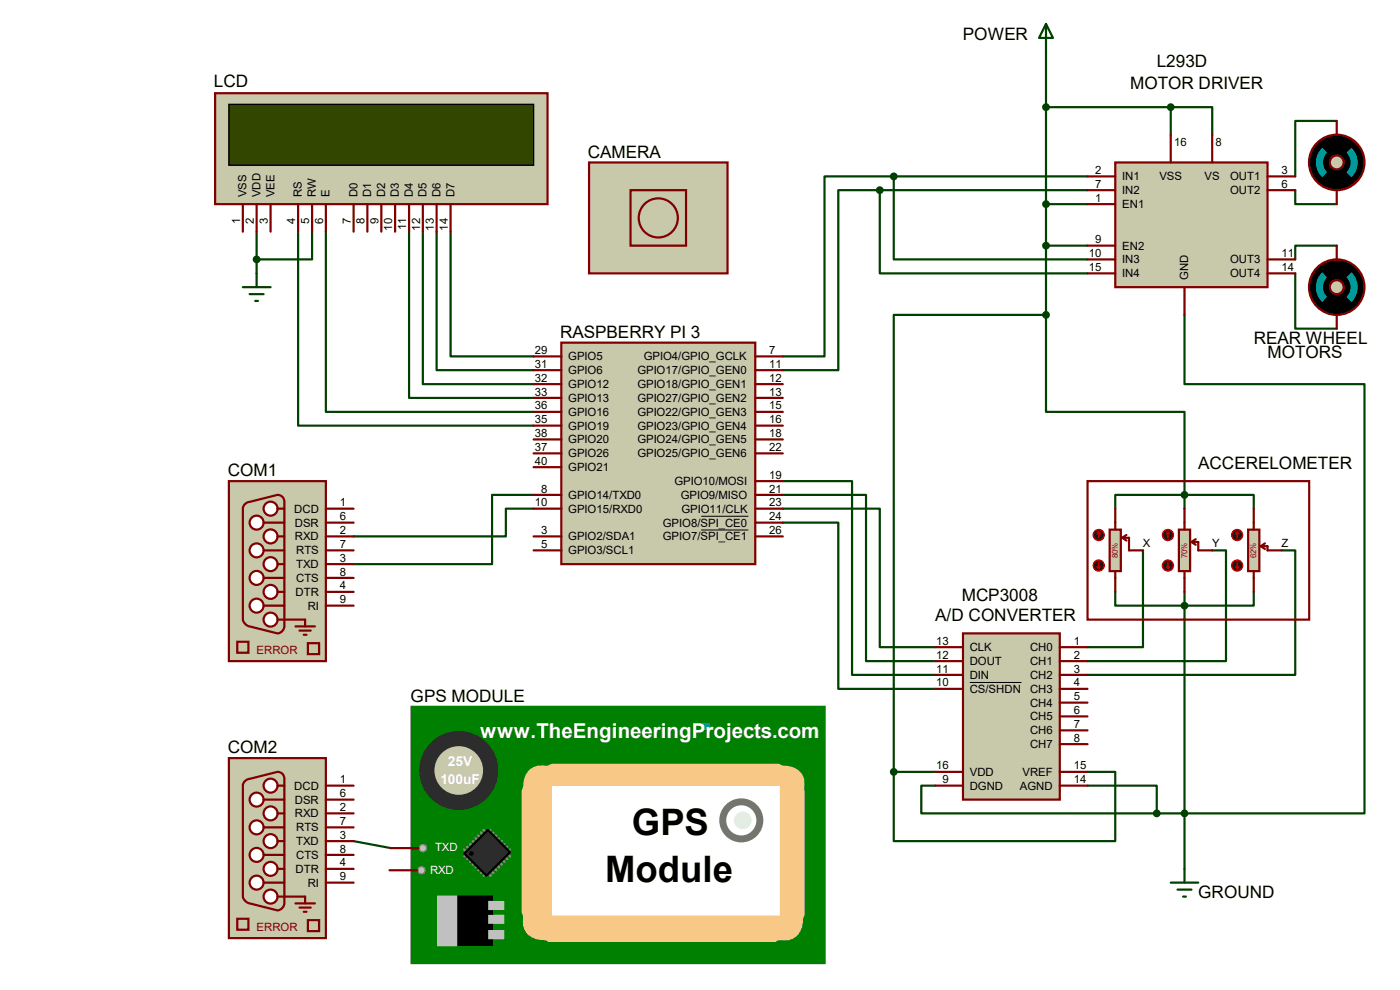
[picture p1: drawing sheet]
<svg xmlns="http://www.w3.org/2000/svg" width="297mm" height="210mm" viewBox="0 0 297 210" stroke-linecap="round" stroke-linejoin="round" font-family="sans-serif">
<g fill="none" stroke="#004000" stroke-width=".47">
<path d="M221.9 11v55.8M189.6 37.4h-14.7v38.2h-8.8M189.6 37.4v17.6h41.1M189.6 37.4h41.1M221.9 22.7h26.5M248.4 22.7h8.8v5.9M248.4 22.7v5.9M283.6 25.7h-8.8v11.7M54.4 49.1v8.9M63.2 49.1v41.2h50M66.2 49.1v5.9h-11.8M69.1 49.1v38.3h44.1"/>
<path d="M86.8 49.1v35.3h26.4M89.7 49.1v32.4h23.5M92.6 49.1v29.4h20.6M95.6 49.1v26.5h17.6M186.6 40.3h-8.8v38.2h-11.7M186.6 40.3v17.7h44.1M186.6 40.3h44.1M221.9 43.3h8.8M221.9 52.1h8.8M274.8 40.3v3h8.8M274.8 58v11.7h8.8M283.6 52.1h-8.8v2.9"/>
<path d="M221.9 66.8h-32.3v96.9M221.9 66.8v20.6h29.4v17.6M251.3 66.8v14.7h38.2v91.1h-44.1M113.2 105h-8.8v14.7h-29.4M113.2 107.9h-5.9v5.9h-32.3M166.1 107.9h20.5v29.4h11.8M166.1 102.1h14.7v41.1h17.6M166.1 110.9h11.7v35.2h20.6M166.1 105h17.6v35.3h14.7M242.5 116.8v20.5h-11.8M251.3 105h-14.7v2.9M251.3 105h14.7v2.9"/>
<path d="M251.3 105v2.9M257.2 116.8h2.9v23.5h-29.4M271.9 116.8h2.9v26.4h-44.1M236.6 125.6v2.9h29.4v-2.9M251.3 125.6v58.7M75 178.4l7.9 1.5M189.6 163.7v14.7h47v-14.7h-5.9M189.6 163.7h8.8M198.4 166.7h-2.9v5.9h49.9M230.7 166.7h14.7v5.9"/>
</g>
<path d="M119.1 72.7h41.1v47h-41.1z" fill="#c8c8aa" stroke="#800000" stroke-width=".47"/>
<g fill="none" stroke="#800000" stroke-width=".47">
<path d="M113.2 75.6h5.9M113.2 78.5h5.9M160.2 75.6h5.9M160.2 78.5h5.9M113.2 84.4h5.9M113.2 87.4h5.9M113.2 90.3h5.9M113.2 96.2h5.9M113.2 81.5h5.9M113.2 93.2h5.9M113.2 99.1h5.9M160.2 84.4h5.9"/>
<path d="M160.2 87.4h5.9M160.2 90.3h5.9M160.2 96.2h5.9M160.2 81.5h5.9M160.2 93.2h5.9M113.2 113.8h5.9M113.2 116.8h5.9M113.2 105h5.9M113.2 107.9h5.9M160.2 113.8h5.9M160.2 102.1h5.9M160.2 105h5.9"/>
<path d="M160.2 107.9h5.9M160.2 110.9h5.9"/>
</g>
<path d="M148.8 109.5h9.9M148.8 112.4h9.9" fill="none" stroke="#000" stroke-width=".21"/>
<path d="M235.4 112.4h2.4v8.8h-2.4z" fill="#c8c8aa" stroke="#800000" stroke-width=".47"/>
<path d="M236.6 107.9v4.5M238.1 114.1l.9 .6M238.1 114.1h1.4v2.7h3M239 113.5l-.9 .6M236.6 121.2v4.4" fill="none" stroke="#800000" stroke-width=".47"/>
<circle cx="233.1" cy="113.5" r="1.19" fill="#400000" stroke="#f00" stroke-width=".25"/>
<path d="M233.1 112.9l-.3 .3M233.1 112.9l.3 .3M233.1 112.9v1.2" fill="none" stroke="#f00" stroke-width=".25"/>
<circle cx="233.1" cy="120" r="1.19" fill="#400000" stroke="#f00" stroke-width=".25"/>
<path d="M233.1 119.4v1.2M232.8 120.3l.3 .3M233.4 120.3l-.3 .3" fill="none" stroke="#f00" stroke-width=".25"/>
<path d="M250.1 112.4h2.4v8.8h-2.4z" fill="#c8c8aa" stroke="#800000" stroke-width=".47"/>
<path d="M251.3 107.9v4.5M252.8 115l.9 .6M252.8 115h1.4v1.8h3M253.7 114.4l-.9 .6M251.3 121.2v4.4" fill="none" stroke="#800000" stroke-width=".47"/>
<circle cx="247.8" cy="113.5" r="1.19" fill="#400000" stroke="#f00" stroke-width=".25"/>
<path d="M247.8 112.9l-.3 .3M247.8 112.9l.3 .3M247.8 112.9v1.2" fill="none" stroke="#f00" stroke-width=".25"/>
<circle cx="247.8" cy="120" r="1.19" fill="#400000" stroke="#f00" stroke-width=".25"/>
<path d="M247.8 119.4v1.2M247.5 120.3l.3 .3M248.1 120.3l-.3 .3" fill="none" stroke="#f00" stroke-width=".25"/>
<path d="M264.8 112.4h2.4v8.8h-2.4z" fill="#c8c8aa" stroke="#800000" stroke-width=".47"/>
<path d="M266 107.9v4.5M267.5 115.9l.9 .6M267.5 115.9h1.4v.9h3M268.4 115.3l-.9 .6M266 121.2v4.4" fill="none" stroke="#800000" stroke-width=".47"/>
<circle cx="262.5" cy="113.5" r="1.19" fill="#400000" stroke="#f00" stroke-width=".25"/>
<path d="M262.5 112.9l-.3 .3M262.5 112.9l.3 .3M262.5 112.9v1.2" fill="none" stroke="#f00" stroke-width=".25"/>
<circle cx="262.5" cy="120" r="1.19" fill="#400000" stroke="#f00" stroke-width=".25"/>
<path d="M262.5 119.4v1.2M262.2 120.3l.3 .3M262.8 120.3l-.3 .3" fill="none" stroke="#f00" stroke-width=".25"/>
<path d="M204.3 134.4h20.5v35.2h-20.5z" fill="#c8c8aa" stroke="#800000" stroke-width=".47"/>
<g fill="none" stroke="#800000" stroke-width=".47">
<path d="M198.4 137.3h5.9M224.8 137.3h5.9M198.4 140.3h5.9M198.4 143.2h5.9M198.4 146.1h5.9M224.8 140.3h5.9M224.8 143.2h5.9M224.8 146.1h5.9M224.8 149.1h5.9M224.8 152h5.9M224.8 154.9h5.9M224.8 157.9h5.9"/>
<path d="M198.4 163.7h5.9M198.4 166.7h5.9M224.8 163.7h5.9M224.8 166.7h5.9"/>
</g>
<path d="M205.7 144.8h11" fill="none" stroke="#000" stroke-width=".21"/>
<path d="M236.6 34.5h32.3v26.4h-32.3z" fill="#c8c8aa" stroke="#800000" stroke-width=".47"/>
<g fill="none" stroke="#800000" stroke-width=".47">
<path d="M230.7 37.4h5.9M248.4 28.6v5.9M257.2 28.6v5.9M268.9 37.4h5.9M230.7 40.3h5.9M230.7 55h5.9M230.7 58h5.9M230.7 43.3h5.9M230.7 52.1h5.9M268.9 40.3h5.9M268.9 55h5.9M268.9 58h5.9"/>
<path d="M251.3 60.9v5.9"/>
</g>
<circle cx="283.6" cy="34.5" r="5.9" fill="#000" stroke="#800000" stroke-width=".47"/>
<circle cx="283.6" cy="34.5" r="1.48" fill="#c8c8aa" stroke="#800000" stroke-width=".47"/>
<path d="M280.5 31.4a4.3 4.3 0 0 1 6.2 0l-1 1a2.93 2.93 0 0 0-4.2 0zM281.5 36.5a2.87 2.87 0 0 0 4.2 0l1 1.1a4.4 4.4 0 0 1-6.2 0z" fill="#000" stroke="#000" stroke-width=".42"/>
<g fill="#00c0c0">
<path d="M280.5 31.4l1 1a2.94 2.94 0 0 0 0 4.1l-1 1.1a4.3 4.3 0 0 1 0-6.2z"/>
<path d="M285.7 32.4l1-1a4.4 4.4 0 0 1 0 6.2l-1-1.1a2.86 2.86 0 0 0 0-4.1z"/>
</g>
<path d="M283.6 25.7v2.9M283.6 40.3v3" fill="none" stroke="#800000" stroke-width=".47"/>
<circle cx="283.6" cy="60.9" r="5.9" fill="#000" stroke="#800000" stroke-width=".47"/>
<circle cx="283.6" cy="60.9" r="1.48" fill="#c8c8aa" stroke="#800000" stroke-width=".47"/>
<path d="M280.5 57.8a4.4 4.4 0 0 1 6.2 0l-1 1a2.86 2.86 0 0 0-4.2 0zM281.5 63a2.87 2.87 0 0 0 4.2 0l1 1.1a4.4 4.4 0 0 1-6.2 0z" fill="#000" stroke="#000" stroke-width=".42"/>
<g fill="#00c0c0">
<path d="M280.5 57.8l1 1a2.94 2.94 0 0 0 0 4.2l-1 1.1a4.3 4.3 0 0 1 0-6.3z"/>
<path d="M285.7 58.8l1-1a4.4 4.4 0 0 1 0 6.3l-1-1.1a2.87 2.87 0 0 0 0-4.2z"/>
</g>
<path d="M283.6 52.1v2.9M283.6 66.8v2.9M230.7 102.1h47v29.3h-47z" fill="none" stroke="#800000" stroke-width=".47"/>
<path d="M221.9 5.1l1.5 2.9h-3zM221.9 5.1v5.9M248.4 187.2h5.8M249.8 188.7h3M251 190.2h.6M251.3 184.3v2.9" fill="none" stroke="#004000" stroke-width=".47"/>
<g fill="#004000" stroke="#004000" stroke-width=".47">
<circle cx="248.4" cy="22.7" r=".59"/>
<circle cx="221.9" cy="22.7" r=".59"/>
<circle cx="221.9" cy="43.3" r=".59"/>
<circle cx="189.6" cy="37.4" r=".59"/>
<circle cx="186.6" cy="40.3" r=".59"/>
<circle cx="251.3" cy="105" r=".59"/>
<circle cx="221.9" cy="52.1" r=".59"/>
<circle cx="189.6" cy="163.7" r=".59"/>
<circle cx="251.3" cy="128.5" r=".59"/>
<circle cx="245.4" cy="172.6" r=".59"/>
<circle cx="251.3" cy="172.6" r=".59"/>
<circle cx="221.9" cy="66.8" r=".59"/>
</g>
<path d="M125 34.5h29.3v23.5h-29.3z" fill="#c8c8aa" stroke="#800000" stroke-width=".47"/>
<g fill="none" stroke="#800000" stroke-width=".47">
<path d="M133.8 40.3h11.7v11.8h-11.7z"/>
<circle cx="139.7" cy="46.2" r="4.1"/>
</g>
<g fill="#c8c8aa" stroke="#800000" stroke-width=".47">
<path d="M48.6 102.1h20.5v38.2h-20.5z"/>
<path d="M51.9 107l.7-.5 6.2-1.5a1.4 1.4 0 0 1 1.5 1.5v26.4a1.59 1.59 0 0 1-1.5 1.5l-5.8-1.5a1.9 1.9 0 0 1-1.5-1.5v-23.5z"/>
</g>
<g fill="#fff" stroke="#800000" stroke-width=".47">
<circle cx="57.4" cy="107.9" r="1.48"/>
<circle cx="54.4" cy="110.9" r="1.48"/>
<circle cx="57.4" cy="113.8" r="1.48"/>
<circle cx="54.4" cy="116.8" r="1.48"/>
<circle cx="57.4" cy="119.7" r="1.48"/>
<circle cx="54.4" cy="122.6" r="1.48"/>
<circle cx="57.4" cy="125.6" r="1.48"/>
<circle cx="54.4" cy="128.5" r="1.48"/>
<circle cx="57.4" cy="131.4" r="1.48"/>
</g>
<path d="M55.9 110.9h4.4M55.9 116.8h4.4M58.8 107.9h1.5M58.8 113.8h1.5M58.8 119.7h1.5M55.9 122.6h4.4M55.9 128.5h4.4M58.8 125.6h1.5M58.8 131.4h5.9v1.5M62.7 132.9h4.1M63.5 133.8h2.4M64.4 134.7h.6" fill="none" stroke="#800000" stroke-width=".47"/>
<g fill="#c8c8aa" stroke="#800000" stroke-width=".47">
<path d="M50.3 136.1h2.4v2.4h-2.4z"/>
<path d="M65.3 136.4h2.4v2.4h-2.4z"/>
</g>
<path d="M69.1 119.7h5.9M69.1 113.8h5.9M69.1 116.8h5.9M69.1 110.9h5.9M69.1 107.9h5.9M69.1 122.6h5.9M69.1 125.6h5.9M69.1 128.5h5.9" fill="none" stroke="#800000" stroke-width=".47"/>
<path d="M45.6 19.8h70.6v23.5h-70.6z" fill="#c8c8aa" stroke="#800000" stroke-width=".47"/>
<path d="M48.6 22.1h64.6v13h-64.6z" fill="#324600" stroke="#000" stroke-width=".3"/>
<g fill="none" stroke="#800000" stroke-width=".47">
<path d="M51.5 43.3v5.8M54.4 43.3v5.8M57.4 43.3v5.8M63.2 43.3v5.8M66.2 43.3v5.8M69.1 43.3v5.8M75 43.3v5.8M77.9 43.3v5.8M80.9 43.3v5.8M83.8 43.3v5.8M86.8 43.3v5.8M89.7 43.3v5.8"/>
<path d="M92.6 43.3v5.8M95.6 43.3v5.8"/>
</g>
<path d="M54.4 58v2.9M51.5 60.9h5.9M53 62.4h2.9M54.1 63.8h.6" fill="none" stroke="#004000" stroke-width=".47"/>
<circle cx="54.4" cy="55" r=".59" fill="#004000" stroke="#004000" stroke-width=".47"/>
<g fill="#c8c8aa" stroke="#800000" stroke-width=".47">
<path d="M48.6 160.8h20.5v38.2h-20.5z"/>
<path d="M51.9 165.8l.7-.5 6.2-1.6a1.4 1.4 0 0 1 1.5 1.5v26.4a1.59 1.59 0 0 1-1.5 1.5l-5.8-1.5a1.9 1.9 0 0 1-1.5-1.4v-23.5z"/>
</g>
<g fill="#fff" stroke="#800000" stroke-width=".47">
<circle cx="57.4" cy="166.7" r="1.48"/>
<circle cx="54.4" cy="169.6" r="1.48"/>
<circle cx="57.4" cy="172.6" r="1.48"/>
<circle cx="54.4" cy="175.5" r="1.48"/>
<circle cx="57.4" cy="178.4" r="1.48"/>
<circle cx="54.4" cy="181.4" r="1.48"/>
<circle cx="57.4" cy="184.3" r="1.48"/>
<circle cx="54.4" cy="187.2" r="1.48"/>
<circle cx="57.4" cy="190.2" r="1.48"/>
</g>
<path d="M55.9 169.6h4.4M55.9 175.5h4.4M58.8 166.7h1.5M58.8 172.6h1.5M58.8 178.4h1.5M55.9 181.4h4.4M55.9 187.2h4.4M58.8 184.3h1.5M58.8 190.2h5.9v1.4M62.7 191.6h4.1M63.5 192.5h2.4M64.4 193.4h.6" fill="none" stroke="#800000" stroke-width=".47"/>
<g fill="#c8c8aa" stroke="#800000" stroke-width=".47">
<path d="M50.3 194.9h2.4v2.3h-2.4z"/>
<path d="M65.3 195.2h2.4v2.3h-2.4z"/>
</g>
<path d="M69.1 178.4h5.9M69.1 172.6h5.9M69.1 175.5h5.9M69.1 169.6h5.9M69.1 166.7h5.9M69.1 181.4h5.9M69.1 184.3h5.9M69.1 187.2h5.9" fill="none" stroke="#800000" stroke-width=".47"/>
<path d="M87.3 149.9h87.6v54.4h-87.6z" fill="#008000" stroke="#008000" stroke-width=".47"/>
<path d="M110.9 162.3h59.6v37.3h-59.6z" fill="#f8c887" stroke="#f8c887" stroke-width=".47"/>
<path d="M117.3 167h47.9v27h-47.9z" fill="#fff" stroke="#fff" stroke-width=".47"/>
<path d="M149.1 153.5h1.4v1.4h-1.4z" fill="#00979c"/>
<g fill="#c0c0c0" stroke="#808080" stroke-width=".3">
<circle cx="89.7" cy="179.9" r=".76"/>
<circle cx="89.4" cy="184.6" r=".76"/>
</g>
<path d="M115.9 160.8a5.5 5.5 0 0 0-6.5 5.9M166.4 160.8a5.5 5.5 0 0 1 5.9 6.5M109.4 194.6a5.5 5.5 0 0 0 5.9 6.4M172 195.2a5.5 5.5 0 0 1-6.5 5.8" fill="none" stroke="#008000" stroke-width="3.2"/>
<circle cx="157.3" cy="174" r="3.9" fill="none" stroke="#757575" stroke-width="1.5"/>
<circle cx="157.6" cy="174" r="1.65" fill="#e3fcdc" stroke="#e3fcdc" stroke-width=".47"/>
<circle cx="97.3" cy="163.4" r="6.8" fill="#c8c8aa" stroke="#2c2c2c" stroke-width="3.2"/>
<g fill="none" stroke="#808080" stroke-width=".51">
<path d="M99.1 179.6l.6 .6M99.7 179l.6 .6M100.3 178.4l.6 .6M100.9 177.8l.6 .6M101.5 177.2l.5 .6M102 176.7l.6 .5M102.6 176.1l.6 .6M104.1 176.1l-.6 .6M104.7 176.7l-.6 .5M105.3 177.2l-.6 .6M105.9 177.8l-.6 .6M106.5 178.4l-.6 .6"/>
<path d="M107 179l-.5 .6M107.6 179.6l-.6 .6M98.5 180.2l.6 .6M99.1 181.1l-.6 .6M99.7 181.7l-.6 .5M100.3 182.2l-.6 .6M100.9 182.8l-.6 .6M101.5 183.4l-.6 .6M102 184l-.5 .6M102.6 184.6l-.6 .6M103.2 185.2l-.6 .6M103.5 185.2l.6 .6"/>
<path d="M104.1 184.6l.6 .6M104.7 184l.6 .6M105.3 183.4l.6 .6M105.9 182.8l.6 .6M106.5 182.2l.5 .6M107 181.7l.6 .5M107.6 181.1l.6 .6M108.2 180.2l-.6 .6"/>
</g>
<path d="M98.5 181.1l5-5 4.7 4.7-5 5z" fill="#2c2c2c" stroke="#000" stroke-width=".47"/>
<circle cx="100" cy="181.1" r=".38" fill="#000" stroke="#000" stroke-width=".21"/>
<path d="M97.1 190.2h7.3v10.3h-7.3z" fill="#000" stroke="#000" stroke-width=".47"/>
<g fill="#c0c0c0" stroke="#c0c0c0" stroke-width=".47">
<path d="M103.8 191.3h3v1.5h-3z"/>
<path d="M103.8 194.3h3v1.4h-3z"/>
<path d="M103.8 197.5h3v1.5h-3z"/>
<path d="M92.9 190.2h3.9v10.3h-3.9z"/>
</g>
<path d="M82.9 179.9h5.9M82.6 184.6h5.9" fill="none" stroke="#800000" stroke-width=".47"/>
<g font-size="7.7">
<text x="134.1" y="177.2">GPS</text>
<text x="128.4" y="187.2">Module</text>
</g>
<text font-size="4.4" fill="#fff" x="101.9" y="156.5">www.TheEngineeringProjects.com</text>
<g font-size="3.6">
<text x="204.3" y="8.4">POWER</text>
<text x="245.4" y="14.3">L293D</text>
<text x="45.4" y="18.5">LCD</text>
<text x="239.8" y="18.8">MOTOR DRIVER</text>
<text x="124.7" y="33.5">CAMERA</text>
<text x="118.8" y="71.7">RASPBERRY PI 3</text>
<text x="266" y="73">REAR WHEEL</text>
<text x="268.9" y="76">MOTORS</text>
<text x="48.3" y="101">COM1</text>
<text x="254.2" y="99.5">ACCERELOMETER</text>
<text x="198.4" y="131.8">A/D CONVERTER</text>
<text x="204" y="127.5">MCP3008</text>
<text x="87.1" y="148.9">GPS MODULE</text>
<text x="48.3" y="159.8">COM2</text>
<text x="254.2" y="190.5">GROUND</text>
</g>
<g font-size="2.9" fill="#fff">
<text x="93.4" y="166.3">100uF</text>
<text x="95" y="162.5">25V</text>
</g>
<g font-size="2.4">
<text x="249.1" y="31">16</text>
<text x="257.9" y="31">8</text>
<text x="52.3" y="41.8" transform="rotate(-90 52.3 41.8)">VSS</text>
<text x="55.2" y="41.8" transform="rotate(-90 55.2 41.8)">VDD</text>
<text x="58.2" y="41.8" transform="rotate(-90 58.2 41.8)">VEE</text>
<text x="64.1" y="41.8" transform="rotate(-90 64.1 41.8)">RS</text>
<text x="67" y="41.8" transform="rotate(-90 67 41.8)">RW</text>
<text x="69.9" y="41.8" transform="rotate(-90 69.9 41.8)">E</text>
<text x="75.8" y="41.8" transform="rotate(-90 75.8 41.8)">D0</text>
<text x="78.7" y="41.8" transform="rotate(-90 78.7 41.8)">D1</text>
<text x="81.7" y="41.8" transform="rotate(-90 81.7 41.8)">D2</text>
<text x="84.6" y="41.8" transform="rotate(-90 84.6 41.8)">D3</text>
<text x="87.6" y="41.8" transform="rotate(-90 87.6 41.8)">D4</text>
<text x="90.5" y="41.8" transform="rotate(-90 90.5 41.8)">D5</text>
<text x="93.4" y="41.8" transform="rotate(-90 93.4 41.8)">D6</text>
<text x="96.4" y="41.8" transform="rotate(-90 96.4 41.8)">D7</text>
<text x="232.3" y="36.9">2</text>
<text x="232.3" y="39.8">7</text>
<text x="238.1" y="38.3">IN1</text>
<text x="238.1" y="41.2">IN2</text>
<text x="246" y="38.1">VSS</text>
<text x="255.6" y="38.1">VS</text>
<text x="261" y="38.3">OUT1</text>
<text x="261" y="41.2">OUT2</text>
<text x="271.9" y="36.9">3</text>
<text x="271.9" y="39.8">6</text>
<text x="50.9" y="47.6" transform="rotate(-90 50.9 47.6)">1</text>
<text x="53.8" y="47.6" transform="rotate(-90 53.8 47.6)">2</text>
<text x="56.8" y="47.6" transform="rotate(-90 56.8 47.6)">3</text>
<text x="62.7" y="47.6" transform="rotate(-90 62.7 47.6)">4</text>
<text x="65.6" y="47.6" transform="rotate(-90 65.6 47.6)">5</text>
<text x="68.5" y="47.6" transform="rotate(-90 68.5 47.6)">6</text>
<text x="74.4" y="47.6" transform="rotate(-90 74.4 47.6)">7</text>
<text x="77.3" y="47.6" transform="rotate(-90 77.3 47.6)">8</text>
<text x="80.3" y="47.6" transform="rotate(-90 80.3 47.6)">9</text>
<text x="232.3" y="42.8">1</text>
<text x="238.1" y="44.2">EN1</text>
<text x="83.2" y="48.9" transform="rotate(-90 83.2 48.9)">10</text>
<text x="86.2" y="48.8" transform="rotate(-90 86.2 48.8)">11</text>
<text x="89.1" y="48.9" transform="rotate(-90 89.1 48.9)">12</text>
<text x="92" y="48.9" transform="rotate(-90 92 48.9)">13</text>
<text x="95" y="48.9" transform="rotate(-90 95 48.9)">14</text>
<text x="232.3" y="51.6">9</text>
<text x="238.1" y="53">EN2</text>
<text x="231" y="54.5">10</text>
<text x="231" y="57.5">15</text>
<text x="238.1" y="55.9">IN3</text>
<text x="238.1" y="58.8">IN4</text>
<text x="252.1" y="59.4" transform="rotate(-90 252.1 59.4)">GND</text>
<text x="261" y="55.9">OUT3</text>
<text x="261" y="58.8">OUT4</text>
<text x="271.9" y="54.5">11</text>
<text x="271.9" y="57.5">14</text>
<text x="113.5" y="75.1">29</text>
<text x="120.6" y="76.5">GPIO5</text>
<text x="136.6" y="76.5">GPIO4/GPIO_GCLK</text>
<text x="163.2" y="75.1">7</text>
<text x="113.5" y="78">31</text>
<text x="113.5" y="83.9">33</text>
<text x="113.5" y="81">32</text>
<text x="120.6" y="79.4">GPIO6</text>
<text x="120.6" y="82.3">GPIO12</text>
<text x="135.2" y="79.4">GPIO17/GPIO_GEN0</text>
<text x="135.2" y="82.3">GPIO18/GPIO_GEN1</text>
<text x="163.2" y="78">11</text>
<text x="163.2" y="83.9">13</text>
<text x="163.2" y="81">12</text>
<text x="113.5" y="89.8">35</text>
<text x="113.5" y="86.9">36</text>
<text x="120.6" y="85.3">GPIO13</text>
<text x="120.6" y="88.2">GPIO16</text>
<text x="135.2" y="85.3">GPIO27/GPIO_GEN2</text>
<text x="135.2" y="88.2">GPIO22/GPIO_GEN3</text>
<text x="163.2" y="86.9">15</text>
<text x="163.2" y="89.8">16</text>
<text x="113.5" y="95.7">37</text>
<text x="113.5" y="92.7">38</text>
<text x="120.6" y="91.1">GPIO19</text>
<text x="120.6" y="94.1">GPIO20</text>
<text x="135.2" y="91.1">GPIO23/GPIO_GEN4</text>
<text x="135.2" y="94.1">GPIO24/GPIO_GEN5</text>
<text x="163.2" y="92.7">18</text>
<text x="163.2" y="95.7">22</text>
<text x="113.5" y="98.6">40</text>
<text x="120.6" y="97">GPIO26</text>
<text x="120.6" y="99.9">GPIO21</text>
<text x="135.2" y="97">GPIO25/GPIO_GEN6</text>
<text x="163.2" y="101.6">19</text>
<text x="72.1" y="107.4">1</text>
<text x="113.5" y="107.4">10</text>
<text x="114.8" y="104.5">8</text>
<text x="120.6" y="105.8">GPIO14/TXD0</text>
<text x="143.1" y="102.9">GPIO10/MOSI</text>
<text x="144.4" y="105.8">GPIO9/MISO</text>
<text x="163.2" y="104.5">21</text>
<text x="163.2" y="107.4">23</text>
<text x="62.4" y="108.8">DCD</text>
<text x="62.6" y="111.7">DSR</text>
<text x="72.1" y="113.3">2</text>
<text x="72.1" y="110.4">6</text>
<text x="114.8" y="113.3">3</text>
<text x="120.6" y="108.8">GPIO15/RXD0</text>
<text x="140.6" y="111.7">GPIO8/SPI_CE0</text>
<text x="144.6" y="108.8">GPIO11/CLK</text>
<text x="163.2" y="110.4">24</text>
<text x="163.2" y="113.3">26</text>
<text x="62.6" y="114.6">RXD</text>
<text x="62.8" y="117.6">RTS</text>
<text x="72.1" y="119.2">3</text>
<text x="72.1" y="116.2">7</text>
<text x="114.8" y="116.2">5</text>
<text x="120.6" y="114.6">GPIO2/SDA1</text>
<text x="120.6" y="117.6">GPIO3/SCL1</text>
<text x="140.6" y="114.6">GPIO7/SPI_CE1</text>
<text x="242.5" y="116">X</text>
<text x="257.2" y="116">Y</text>
<text x="271.9" y="116">Z</text>
<text x="62.8" y="120.5">TXD</text>
<text x="62.8" y="123.4">CTS</text>
<text x="72.1" y="122.1">8</text>
<text x="72.1" y="125.1">4</text>
<text x="62.7" y="126.4">DTR</text>
<text x="65.3" y="129.3">RI</text>
<text x="72.1" y="128">9</text>
<text x="198.6" y="136.8">13</text>
<text x="227.8" y="136.8">1</text>
<text x="198.6" y="142.7">11</text>
<text x="198.6" y="139.7">12</text>
<text x="205.7" y="138.1">CLK</text>
<text x="205.7" y="141.1">DOUT</text>
<text x="218.5" y="138.1">CH0</text>
<text x="218.5" y="141.1">CH1</text>
<text x="227.8" y="139.7">2</text>
<text x="227.8" y="142.7">3</text>
<text x="198.6" y="145.6">10</text>
<text x="205.7" y="144">DIN</text>
<text x="205.7" y="147">CS/SHDN</text>
<text x="218.5" y="144">CH2</text>
<text x="218.5" y="147">CH3</text>
<text x="218.5" y="149.9">CH4</text>
<text x="227.8" y="145.6">4</text>
<text x="227.8" y="148.5">5</text>
<text x="218.5" y="152.8">CH5</text>
<text x="218.5" y="155.8">CH6</text>
<text x="227.8" y="151.5">6</text>
<text x="227.8" y="154.4">7</text>
<text x="218.5" y="158.7">CH7</text>
<text x="227.8" y="157.4">8</text>
<text x="62.4" y="167.5">DCD</text>
<text x="72.1" y="166.2">1</text>
<text x="198.6" y="163.2">16</text>
<text x="200" y="166.2">9</text>
<text x="205.7" y="164.6">VDD</text>
<text x="205.7" y="167.5">DGND</text>
<text x="216.4" y="167.5">AGND</text>
<text x="216.9" y="164.6">VREF</text>
<text x="227.8" y="163.2">15</text>
<text x="227.8" y="166.2">14</text>
<text x="62.6" y="173.4">RXD</text>
<text x="62.6" y="170.5">DSR</text>
<text x="72.1" y="172">2</text>
<text x="72.1" y="169.1">6</text>
<text x="62.8" y="179.3">TXD</text>
<text x="62.8" y="176.4">RTS</text>
<text x="72.1" y="177.9">3</text>
<text x="72.1" y="175">7</text>
<text x="62.7" y="185.2">DTR</text>
<text x="62.8" y="182.2">CTS</text>
<text x="72.1" y="180.8">8</text>
<text x="72.1" y="183.8">4</text>
<text x="65.3" y="188.1">RI</text>
<text x="72.1" y="186.7">9</text>
</g>
<g font-size="2.4" fill="#800000">
<text x="54.4" y="138.6">ERROR</text>
<text x="54.4" y="197.4">ERROR</text>
</g>
<g font-size="2.4" fill="#fff">
<text x="91.2" y="185.5">RXD</text>
<text x="92.3" y="180.5">TXD</text>
</g>
<g font-size="1.7" fill="#c00000">
<text x="237.1" y="118.4" transform="rotate(-90 237.1 118.4)">80%</text>
<text x="251.8" y="118.4" transform="rotate(-90 251.8 118.4)">70%</text>
<text x="266.5" y="118.4" transform="rotate(-90 266.5 118.4)">62%</text>
</g>
</svg>
